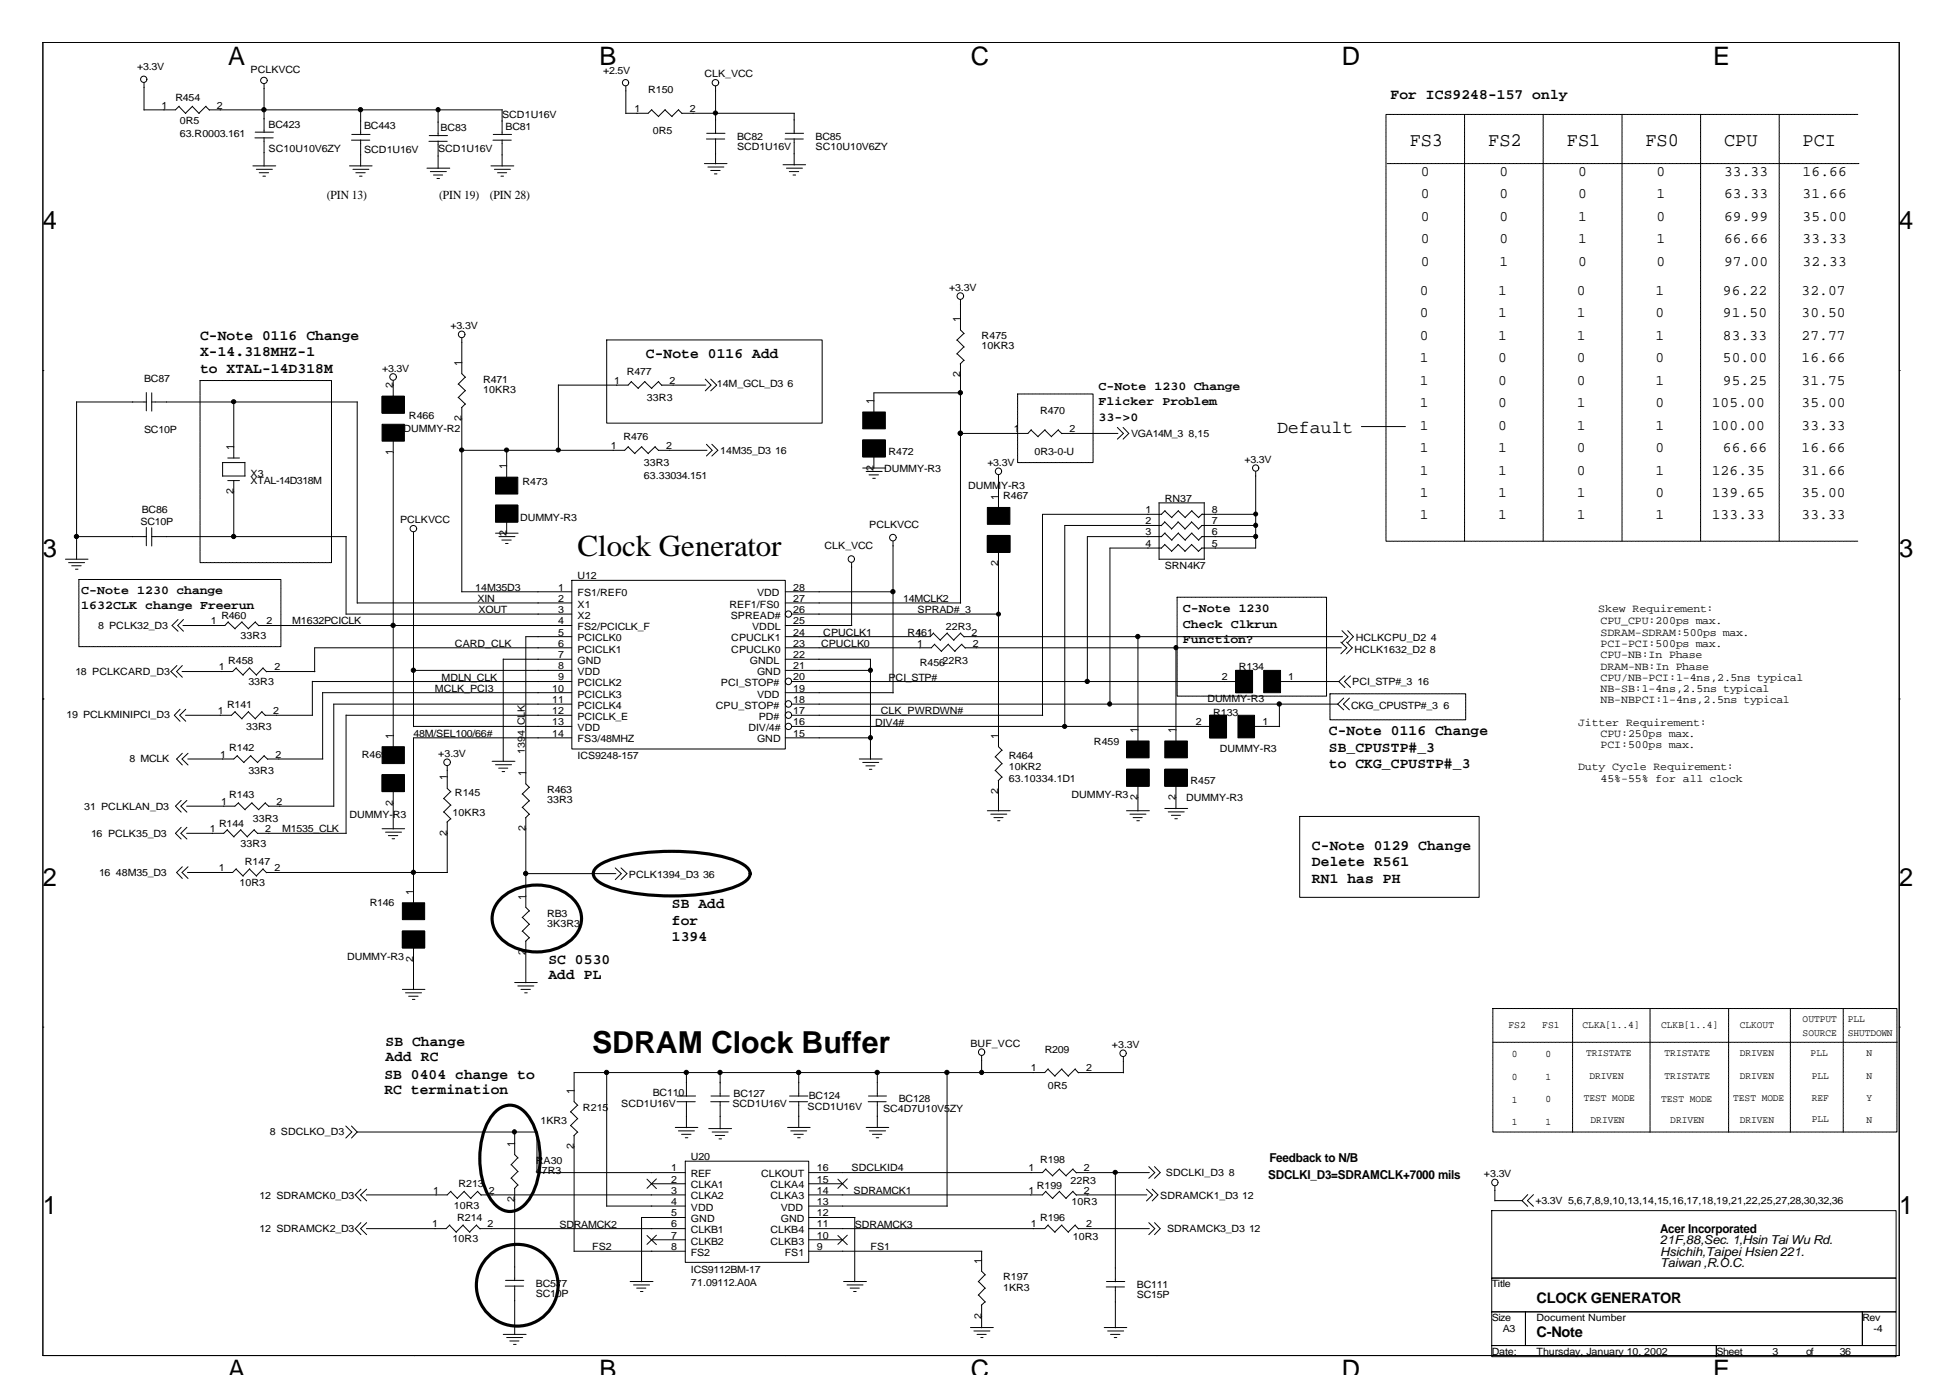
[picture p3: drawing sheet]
<svg xmlns="http://www.w3.org/2000/svg" width="287mm" height="207mm" viewBox="0 0 287 207" stroke-linecap="round" stroke-linejoin="round" font-family="sans-serif">
<g fill="none" stroke="#000" stroke-width=".15">
<path d="M6.3 6.3h275v194.5h-275zM21.3 12.2v4.1M26.5 15.8l1 1M26.5 15.7l-.5 .6h-4.7M28.5 15.8l1 1M28.5 15.7l-1 1.1M30.5 15.8l.5 .5M30.5 15.7l-1 1.1M31 16.3h43.4M37.8 19.6h2.7M39.1 12.4v7.2M52.1 19.9h2.7"/>
<path d="M53.4 16.3v3.7M61.3 6.3h.1M64.9 16.3v3.8M73.1 19.9h2.7M74.4 16.3v3.7M92.7 12.8v4M96.5 16.3l1.1 1M96.6 16.2l-.6 .6h-3.3M98.5 16.3l1.1 1M98.6 16.2l-1.1 1M100.5 16.3l.5 .5M100.5 16.2l-1 1"/>
<path d="M101 16.8h16.7M104.7 19.7h2.7M106 12.8v7M116.3 6.3h.1M116.3 19.7h2.7M117.6 16.8v3M171.3 6.3h.1M226.3 6.3h.1M37.5 24.6h3.4M37.8 20.4h2.7M38 25.1h2.3M38.4 25.6h1.4"/>
<path d="M38.9 26.1h.4M39.1 20.4v4.2M51.8 24.6h3.3M52.1 20.8h2.7M52.3 25.1h2.4M52.7 25.6h1.4M53.3 26.1h.3M53.4 20.7v3.9M63.2 24.9h3.4M63.5 20.9h2.8M63.6 20.1h2.7M63.8 25.4h2.3"/>
<path d="M64.2 25.9h1.4M64.7 26.4h.4M64.9 20.9v4M72.7 24.6h3.4M73 20.8h2.7M73.2 25.1h2.4M73.7 25.6h1.4M74.2 26.1h.4M74.4 20.7v3.9M104.4 24.2h3.3M104.6 20.6h2.8M104.9 24.7h2.3"/>
<path d="M105.3 25.2h1.4M105.8 25.8h.4M106 20.5v3.8M116 24.4h3.3M116.3 20.6h2.7M116.5 24.9h2.4M116.9 25.4h1.4M117.5 25.9h.4M117.6 20.5v3.9M6.3 54.9h.1M11.3 59.5h10.4M11.3 59.5v23.3"/>
<path d="M21.7 58.1v2.7M22.4 59.5h30.6M22.5 58.2v2.7M34.6 59.5v8.3M52.9 59.5v29.8M58.3 56.4v2.3M58.7 55.8a.49 .49 0 0 0-.6-.4 .49 .49 0 0 0-.2 .7 .49 .49 0 0 0 .7 0l.1-.3M67.9 56.9l1.1 1M67.9 58.9l1.1 1M68.4 50.1v5.2l.6 .6M68.9 55.9l-1 1M68.9 57.8l-1 1.1"/>
<path d="M68.9 59.8l-.5 .6M82.7 57v9.7M89.9 50.3h31.9v12.4h-31.9zM93.5 56.5l1.1 1M93.6 56.5l-.6 .5h-10.3M95.5 56.5l1.1 1M95.5 56.5l-1 1M97.5 56.5l.5 .6M97.6 56.5l-1.1 1M98 57h6.6M104.5 56.1l.8 .9-.8 .9M105.3 56.1l.9 .9-.9 .9"/>
<path d="M141.8 50.3l1 1.1M141.8 52.4l1 1M142.3 44.4v4.5l.5 .5M142.3 53.9v35.4M142.3 58.2h-12.8v2.8M142.7 43.8a.49 .49 0 0 0-.6-.4 .49 .49 0 0 0-.2 .8 .49 .49 0 0 0 .8-.1v-.2M142.8 49.4l-1.1 1M142.8 51.4l-1.1 1M142.8 53.4l-.6 .5M281.3 54.9h.1M11.3 79.5h10.4M21.7 78.1v2.7"/>
<path d="M22.4 79.5h28.9M22.5 78.2v2.7M32.9 68.5h3.4M33 70.5h3.3M33 68.5v2M33.7 67.8h1.8M33.7 71.2h1.8M34.6 71.2v8.3M36.3 68.5v2M51.3 79.5v11.5M58.3 65.3v45.3M61.3 78.8v28.8"/>
<path d="M68.4 60.3v27.3M73.4 79h3.4M73.9 79.5h2.4M74.3 80h1.4M75.1 66.6v4.1M75.1 77.3v1.7M93 66.2l1.1 1M93.1 66.1l-.6 .6h-24.1M95 66.2l1.1 1M95.1 66.1l-1.1 1.1M97 66.2l.6 .5M97.1 66.1l-1.1 1.1"/>
<path d="M97.5 66.7h7.2M104.6 65.8l.9 .9-.9 .8M105.5 65.8l.8 .9-.8 .8M127.8 69.3h3.4M128.3 69.8h2.4M128.7 70.3h1.4M129.3 70.8h.4M129.5 67.7v1.7M132.8 79.6a.49 .49 0 0 0-.7-.4 .49 .49 0 0 0-.2 .7 .49 .49 0 0 0 .8 0l.1-.3M147.9 70.3v4.9M148.4 69.8a.47 .47 0 0 0-.7-.4 .47 .47 0 0 0-.1 .7 .47 .47 0 0 0 .7-.1l.1-.2M152.7 63.7l1.1 1"/>
<path d="M152.8 63.6l-.5 .6h-10M154.8 63.7l1 1M154.8 63.6l-1 1.1M156.8 63.7l.5 .5M156.8 63.6l-1.1 1.1M157.3 64.2h8.3M165.5 63.3l.9 .9-.9 .8M166.4 63.3l.8 .9-.8 .8M171.7 74.5h6.7M171.7 74.5v8.4M172 77.8h-14.3v29.8M172.1 79.5h-11v21.5"/>
<path d="M172.1 76.2h-17.7v29.8M172.5 77.3l1.1 1M172.6 75.7l1 1M172.6 77.3l-.6 .6M172.6 79l1 1M172.6 75.6l-.6 .6M172.6 78.9l-.6 .6M174.5 77.3l1.1 1M174.5 75.7l1.1 1M174.5 77.3l-1 1.1M174.5 79l1.1 1M174.6 75.6l-1 1"/>
<path d="M174.6 78.9l-1 1.1M176.5 77.3l1 1M176.5 75.7l1.1 1M176.5 77.3l-1 1.1M176.5 79l1.1 1M176.6 75.6l-1 1M176.6 78.9l-1 1.1M178 77.8h8M178.1 79.5h7.9M178.1 76.2h7.9M178.1 77.8l-.6 .6M178.1 76.1l-.6 .5"/>
<path d="M178.1 79.4l-.6 .6M178.4 74.4v8.4M186 69.8v11.4h-8M201.7 63.2h6.5M9.7 82.8h3.3M10.2 83.3h2.3M10.6 83.8h1.4M11.2 84.3h.4M26.2 98.6l-.9 .9 .9 .8M26.4 91.8l-.9 .8 .9 .9M27 98.6l-.8 .9 .8 .8M27.2 91.8l-.9 .8 .9 .9"/>
<path d="M33.8 92.1l1 1M33.8 92.1l-.5 .5h-6.2M35 98.9l1 1.1M35 98.9l-.5 .6h-7.5M35.8 92.1l1 1M35.9 92.1l-1.1 1M37 98.9l1 1.1M37 98.9l-1 1.1M37.8 92.1l.6 .6M37.8 92.1l-1 1M38.3 92.6h46.4M38.9 98.9l.6 .6"/>
<path d="M39 98.9l-1 1.1M39.5 99.5h7.2M51.3 90.9h33.4M52.9 89.3h31.8M61.3 99.3h23.4M68.4 87.6h16.3M74.5 97.6h10.2M74.5 97.6v15.1M74.9 80.5h.4M84.7 86h31.6v24.9h-31.6zM84.7 94.3h-6.8v21.8l.5 .5M84.7 95.9h-38.1v3.6"/>
<path d="M116.3 87.6h16M116.3 89.3h26M116.3 92.6h9.9M116.3 97.6h12.6v14.9M116.3 99.3h12.7M117.3 90.9h30.6M126.2 83.3v9.3M126.6 82.8a.47 .47 0 0 0-.7-.4 .47 .47 0 0 0-.1 .7 .47 .47 0 0 0 .7-.1l.1-.2M132.3 80.2v22.4M138.3 93.8l1 1M138.3 93.7l-.5 .6h-21.5M138.4 95.4l1.1 1.1"/>
<path d="M138.5 95.4l-.5 .5h-21.7M140.3 93.8l1 1M140.3 93.7l-1 1.1M140.5 95.4l1 1.1M140.5 95.4l-1.1 1M142.3 93.8l.5 .5M142.3 93.7l-1 1.1M142.5 95.4l.5 .6M142.5 95.4l-1.1 1M142.8 94.3h56.1M143 95.9h55.7M147.9 81.8v28.8l.6 .5"/>
<path d="M168.6 94.3v15.4M171.7 82.8h6.7M172 81.2h-7.6v23.1M172.5 80.6l1.1 1M172.6 80.7l-.6 .5M174.2 95.9v13.8M174.5 80.6l1.1 1M174.5 80.7l-1 1M176.5 80.6l1 1M176.5 80.7l-1 1M178.1 81.2l-.6 .5M198.6 95.1l.9 .8-.9 .9"/>
<path d="M198.8 93.4l.9 .9-.9 .9M199.5 95.1l.8 .8-.8 .9M199.6 93.4l.9 .9-.9 .9M6.3 103.5h.1M26.7 105l-.9 .9 .9 .9M26.8 118.5l-.8 .9 .8 .9M27 111.6l-.8 .8 .8 .9M27.5 105l-.9 .9 .9 .9M27.7 118.5l-.9 .9 .9 .9M27.9 111.6l-.9 .8 .9 .9M34.8 105.4l1.1 1.1M34.8 105.4l-.5 .5h-6.8"/>
<path d="M35.1 111.9l1.1 1.1M35.2 111.9l-.6 .5h-6.8M35.3 118.9l1 1M35.3 118.9l-.5 .5h-7.2M36.8 105.4l1 1.1M36.8 105.4l-1 1M37.1 111.9l1.1 1.1M37.2 111.9l-1.1 1M37.3 118.9l1.1 1M37.3 118.9l-1 1M38.8 105.4l.5 .6M38.8 105.4l-1 1"/>
<path d="M39.1 111.9l.6 .6M39.2 111.9l-1.1 1M39.3 118.9l.5 .5M39.3 105.9h7M39.3 118.9l-1 1M39.6 112.4h8.2M39.8 119.4h9.6M46.3 100.9h38.4M46.3 100.9v5M47.8 102.6h36.9M47.8 102.5v9.9M49.4 104.3h35.3"/>
<path d="M49.4 104.3v15.1M51.3 105.9h33.4M51.3 105.9v17.5M58.3 117.2v5.6M61.3 107.6h23.4M65.7 118.3l1.1 1M66.3 113.4v3.4l.5 .5M66.8 117.2l-1.1 1.1M66.8 119.2l-1.1 1.1M72.9 112.7h3.4M73.4 113.3h2.4M73.9 113.8h1.3"/>
<path d="M74.4 114.3h.4M77.4 117.6l1 1M77.4 119.6l1 1M78.4 116.6l-1.1 1M78.4 118.6l-1.1 1M84.7 109.3h-23.4v24.4M116.3 102.6h16M116.3 109.3h12.7M117.3 105.9a.47 .47 0 0 0-.7-.4 .47 .47 0 0 0-.2 .7 .47 .47 0 0 0 .8 0l.1-.3M117.3 100.9a.47 .47 0 0 0-.7-.4 .47 .47 0 0 0-.2 .7 .47 .47 0 0 0 .8 0l.1-.3M117.3 100.9h65.7M117.3 104.3h80.9"/>
<path d="M117.3 105.9h37.2M117.3 107.6h61.9M127.3 112.4h3.4M127.8 112.9h2.4M128.3 113.4h1.3M128.8 113.9h.4M147.4 112.1l1.1 1M147.4 114.1l1.1 1M147.9 115.6v4.5M148.4 111.1l-1 1M148.4 113.1l-1 1M148.4 115.1l-.5 .5"/>
<path d="M168.6 116.4v3.7M172.6 119.7h3.3M174.2 116.4v3.4M185.8 107.6h3.8M189.5 104.3v3.3M189.7 100.9h8.7M197 102.8h20.1v3.8h-20.1zM199.1 103.4l-.9 .9 .9 .8M199.2 100.1l-.9 .8 .9 .9M199.9 103.4l-.9 .9 .9 .8M200.1 100.1l-.9 .8 .9 .9M281.3 103.5h.1"/>
<path d="M26.8 122.5l-.8 .9 .8 .9M27 128.4l-.8 .8 .8 .9M27.7 122.5l-.9 .9 .9 .9M27.9 128.4l-.9 .8 .9 .9M33.7 122.9l1 1.1M33.7 122.9l-.6 .5h-5.5M35 128.7l1 1.1M35 128.7l-.5 .5h-6.7M35.6 122.9l1.1 1.1M35.7 122.9l-1.1 1M37 128.7l1 1.1M37 128.7l-1 1"/>
<path d="M37.6 122.9l.6 .6M37.7 122.9l-1.1 1M38.1 123.4h13.2M38.9 128.7l.6 .6M39 128.7l-1 1M39.5 129.2h26.8M56.6 122.7h3.3M57.1 123.2h2.4M57.5 123.8h1.4M58.1 124.2h.4M65.7 120.2l1.1 1.1M66.3 121.7v7.5"/>
<path d="M66.8 121.3l-.6 .5M77.4 135.9l1 1M77.4 137.9l1 1M77.9 121.1v13.3l.5 .5M77.9 139.4v6.2M77.9 129.4h13.3M78.4 120.6l-.5 .5M78.4 134.9l-1.1 1M78.4 136.9l-1.1 1M78.4 138.9l-.5 .5M91.1 128.5l.9 .9-.9 .9M92 128.5l.9 .9-.9 .9"/>
<path d="M146.3 120.1h3.3M146.8 120.6h2.3M147.2 121.1h1.4M147.8 121.6h.3M166.9 120.1h3.4M167.4 120.6h2.4M167.9 121.1h1.3M168.4 121.6h.4M173.1 120.2h2.3M173.5 120.7h1.4M174 121.3h.4M192.5 120.9h26.6v12h-26.6z"/>
<path d="M6.3 152.1h.1M59.6 146.5h3.3M60.1 147h2.3M60.5 147.5h1.4M61.1 148h.4M61.3 140.4v6.2M76.2 145.5h3.4M76.7 146h2.4M77.2 146.5h1.4M77.7 147h.4M89.9 158.8v19.9M101.7 158.8v3.6"/>
<path d="M106.7 158.8v3.6M118.3 158.8v3.6M130 158.8v3.6M140.3 158.8v19.9M145.4 156.4v2.5M155.2 158.3l1.1 1.1M155.3 158.3l-.5 .5h-69.8v4.4l.6 .5M157.3 158.3l1 1.1M157.3 158.3l-1 1.1M159.3 158.3l.5 .6M159.3 158.3l-1.1 1.1M159.7 158.8h6.8"/>
<path d="M166.4 156.5v2.4M166.8 156a.47 .47 0 0 0-.6-.4 .47 .47 0 0 0-.2 .7 .47 .47 0 0 0 .8-.1v-.2M281.3 152.1h.1M51.2 166.8l.9 .9-.9 .8M52.1 166.8l.8 .9M52.9 167.7l-.8 .8M52.9 167.7h26.7M53.5 176.1l-.9 .9 .9 .9M54.3 176.1l-.9 .9 .9 .9M66.8 176.5l1 1M66.8 176.4l-.5 .6h-12M68.7 176.5l1.1 1"/>
<path d="M68.8 176.4l-1.1 1.1M70.7 176.5l.6 .5M70.8 176.4l-1.1 1.1M71.2 177h30.3M75.7 172.5l1.1 1M75.7 174.5l1.1 1M76.2 167.7v3.3l.6 .5M76.2 176v13.7M76.7 171.5l-1 1M76.7 173.5l-1 1M76.7 175.5l-.5 .5M79.5 173.7h22"/>
<path d="M79.5 167.7v6M84.5 164.6l1.1 1.1M84.5 166.7l1.1 1M85 168.2v17.1M85.6 163.7l-1.1 1M85.6 165.7l-1.1 1M85.6 167.7l-.6 .5M89.9 178.6h11.6M95.8 174.6l1.4 1.4M96.5 175.3h5M97.2 174.6l-1.4 1.4M100 167h3.4"/>
<path d="M100.3 163.2h2.7M100.3 162.3h2.7M100.5 167.5h2.4M101 168h1.4M101.5 172h18.3v15h-18.3zM101.5 168.5h.4M101.7 163.1v3.9M105 167.1h3.4M105.3 163.2h2.7M105.3 162.3h2.7M105.5 167.7h2.4M106 168.2h1.4"/>
<path d="M106.5 168.7h.4M106.7 163.1v4.1M116.7 167h3.3M116.9 163.2h2.7M117 162.3h2.7M117.1 167.5h2.4M117.6 168h1.4M118.2 168.5h.3M118.3 163.1v3.9M119.8 175.3h5M119.8 178.6h20.5M124.1 174.6l1.4 1.4"/>
<path d="M125.5 174.6l-1.4 1.4M128.3 167h3.4M128.6 163.2h2.7M128.7 162.3h2.6M128.8 167.5h2.4M129.2 168h1.4M129.8 168.5h.4M130 163.1v3.9M154.9 173.2l1.1 1M154.9 176.5l1.1 1M154.9 173.1l-.5 .6h-34.6M154.9 176.4l-.5 .6h-34.6"/>
<path d="M156.9 173.2l1 1M156.9 176.5l1 1M157 173.1l-1.1 1M157 176.4l-1.1 1.1M158.9 173.2l.6 .5M158.9 176.5l.6 .5M159 173.1l-1.1 1M159 176.4l-1.1 1.1M159.4 173.7h10.9M159.4 177h10.5M165.2 173.6v16.2M169.8 176.1l.9 .9-.9 .9"/>
<path d="M170.2 172.8l.9 .9-.9 .8M170.7 176.1l.8 .9-.8 .9M171 172.8l.9 .9-.9 .8M221 179.3h59.9v10h-59.9zM221.4 175.7v2.2M221.4 177.8h4.1M221.9 175.1a.47 .47 0 0 0-.6-.4 .47 .47 0 0 0-.2 .7 .47 .47 0 0 0 .7 0l.1-.3M226.3 176.9l-.8 .9 .8 .9M227.2 176.9l-.9 .9 .9 .9M53.5 181.1l-.9 .9 .9 .9M54.3 181.1l-.9 .9 .9 .9M66.6 181.5l1 1"/>
<path d="M66.6 181.4l-.5 .6h-11.8M68.6 181.5l1 1M68.6 181.4l-1 1.1M70.6 181.5l.5 .5M70.6 181.4l-1 1.1M71.1 182h30.4M74.5 197.6h3.4M74.8 190.5h2.8M74.9 189.6h2.7M75.1 198.1h2.3M75.5 198.6h1.4M76.1 199.1h.4"/>
<path d="M76.2 190.4v7.2M85 185.3h16.5M93.3 189.8h3.4M93.9 190.3h2.3M94.3 190.8h1.4M94.9 191.3h.3M95.8 183l1.4 1.3M96.5 183.6h5M97.2 182.9l-1.4 1.4M101.5 180.3h-6.5v9.5M119.8 180.3h6.9M119.8 183.6h5"/>
<path d="M119.8 185.3h25.7M124.1 183l1.4 1.3M125 189.8h3.4M125.5 190.3h2.3M125.5 182.9l-1.4 1.4M125.9 190.8h1.4M126.4 191.3h.4M126.6 180.3v9.5M143.8 196.6h3.4M144.3 197.1h2.3M144.7 197.6h1.4M144.9 189.8l1.1 1"/>
<path d="M144.9 191.8l1.1 1M145.3 198.1h.3M145.4 185.3v3l.6 .5M145.4 193.3v3.4M145.9 188.8l-1 1M145.9 190.8l-1 1M145.9 192.8l-.5 .5M155.2 181.5l1.1 1M155.3 181.4l-.5 .6h-35M157.3 181.5l1 1M157.3 181.4l-1 1.1M159.3 181.5l.5 .5"/>
<path d="M159.3 181.4l-1.1 1.1M159.7 182h10.6M163.6 196.6h3.3M163.9 190.6h2.7M163.9 189.8h2.7M164.1 197.1h2.4M164.5 197.6h1.4M165.1 198.1h.3M165.2 190.6v6.1M170.2 181.1l.9 .9-.9 .9M171 181.1l.9 .9-.9 .9M221 189.3h59.9v5h-59.9z"/>
<path d="M221 194.3h5v5h-5zM221 199.3h33.3v1.6h-33.3zM226 194.3h49.9v5h-49.9zM254.3 199.3h26.6v1.6h-26.6zM275.9 194.3h5v5h-5zM61.3 200.8h.1M116.3 200.8h.1M171.3 200.8h.1M226.3 200.8h.1"/>
<circle cx="21.3" cy="11.7" r=".47"/>
<circle cx="39.1" cy="11.9" r=".48"/>
<circle cx="92.7" cy="12.2" r=".47"/>
<circle cx="106" cy="12.2" r=".48"/>
<circle cx="68.4" cy="49.5" r=".49"/>
<circle cx="61.2" cy="78.3" r=".48"/>
<circle cx="186" cy="69.3" r=".47"/>
<circle cx="116.8" cy="90.9" r=".47"/>
<circle cx="66.2" cy="112.9" r=".49"/>
<circle cx="116.8" cy="104.3" r=".48"/>
<circle cx="116.8" cy="107.6" r=".47"/>
<circle cx="145.4" cy="155.8" r=".48"/>
</g>
<g fill="none" stroke="#000" stroke-width=".15" stroke-dasharray=".5 .1">
<path d="M217 16.9v63.3M228.6 16.9v63.3M240.3 16.9v63.3M251.9 16.9v63.3M263.6 16.9v63.3M205.5 24.2h69.9M29.6 56.4h19.5v26.9h-19.5v-26.9M150.7 58.3h11.2v10.2h-11.2v-10.2M11.7 85.8h29.9v10h-29.9v-10M174.4 88.4h22.1v14.7h-22.1v-14.7M275.2 80.2h-69.9v-63.3h69.9M221.1 154.4h60"/>
<path d="M221.1 149.4h59.9v18.3h-59.9v-18.3M233 149.4v18.3M244.4 149.4v18.3M256.1 149.4v18.3M265.2 149.4v18.3M273 149.4v18.3"/>
</g>
<g fill="none" stroke="#000" stroke-width=".47">
<path d="M74.2 133.1a8.1 8.1 0 0 1 10.7 0 4.1 4.1 0 0 1-.7 6.4 8.2 8.2 0 0 1-10-.5 4 4 0 0 1 0-5.9zM88.3 128.5a10.6 10.6 0 0 1 5.3-2 34.6 34.6 0 0 1 15.1 .9 4.1 4.1 0 0 1 2.3 1.5 1.38 1.38 0 0 1-.8 1.8 15.5 15.5 0 0 1-6.2 1.7 33.4 33.4 0 0 1-13.7-1 4.1 4.1 0 0 1-2.3-1.6l-.1-.4 .1-.5zM73.5 164.6a2.96 2.96 0 0 1 4.7 .6 11.9 11.9 0 0 1 1.3 10 5.7 5.7 0 0 1-3.2 4.1 3.1 3.1 0 0 1-3.4-1.4 11.9 11.9 0 0 1-1.3-10 7.4 7.4 0 0 1 1.9-3.3z"/>
<circle cx="76.6" cy="190.3" r="6.1"/>
</g>
<g fill="#000" stroke="#000" stroke-width=".15">
<path d="M56.6 62.8h3.3v2.5h-3.3zM56.6 58.7h3.3v2.5h-3.3zM73.4 70.7h3.3v2.5h-3.3zM73.4 74.8h3.3v2.5h-3.3zM127.8 61h3.3v2.5h-3.3zM127.8 65.2h3.3v2.5h-3.3zM146.3 75.2h3.3v2.5h-3.3zM146.3 79.3h3.3v2.5h-3.3zM56.6 110.6h3.3v2.5h-3.3zM56.6 114.7h3.3v2.5h-3.3zM166.9 109.7h3.3v2.5h-3.3zM166.9 113.9h3.3v2.5h-3.3z"/>
<path d="M172.6 109.7h3.3v2.5h-3.3zM172.6 113.9h3.3v2.5h-3.3zM179.2 105.9h2.5v3.4h-2.5zM183 99.3h2.5v3.3h-2.5zM183.4 105.9h2.4v3.4h-2.4zM187.2 99.3h2.5v3.3h-2.5zM59.6 133.7h3.3v2.5h-3.3zM59.6 137.9h3.3v2.5h-3.3z"/>
<circle cx="39.1" cy="16.2" r=".32"/>
<circle cx="53.4" cy="16.2" r=".32"/>
<circle cx="64.9" cy="16.2" r=".31"/>
<circle cx="106" cy="16.7" r=".31"/>
<circle cx="34.6" cy="59.5" r=".31"/>
<circle cx="142.3" cy="58.2" r=".32"/>
<circle cx="11.3" cy="79.5" r=".32"/>
<circle cx="34.6" cy="79.5" r=".32"/>
<circle cx="68.4" cy="66.6" r=".31"/>
<circle cx="75" cy="66.6" r=".31"/>
<circle cx="82.7" cy="66.6" r=".31"/>
<circle cx="142.3" cy="64.2" r=".32"/>
<circle cx="186" cy="79.5" r=".31"/>
<circle cx="186" cy="77.8" r=".31"/>
<circle cx="186" cy="76.1" r=".3"/>
<circle cx="58.2" cy="92.6" r=".32"/>
<circle cx="61.2" cy="99.3" r=".32"/>
<circle cx="128.9" cy="99.3" r=".31"/>
<circle cx="132.3" cy="87.6" r=".32"/>
<circle cx="147.9" cy="90.9" r=".3"/>
<circle cx="168.6" cy="94.3" r=".32"/>
<circle cx="174.2" cy="95.9" r=".31"/>
<circle cx="128.9" cy="109.3" r=".31"/>
<circle cx="157.7" cy="107.6" r=".31"/>
<circle cx="161.1" cy="100.9" r=".32"/>
<circle cx="164.4" cy="104.3" r=".31"/>
<circle cx="189.5" cy="104.3" r=".32"/>
<circle cx="61.2" cy="129.2" r=".32"/>
<circle cx="77.9" cy="129.4" r=".32"/>
<circle cx="89.9" cy="158.8" r=".32"/>
<circle cx="101.7" cy="158.8" r=".32"/>
<circle cx="106.7" cy="158.8" r=".32"/>
<circle cx="118.3" cy="158.8" r=".32"/>
<circle cx="129.9" cy="158.8" r=".32"/>
<circle cx="140.3" cy="158.8" r=".32"/>
<circle cx="145.4" cy="158.8" r=".31"/>
<circle cx="76.2" cy="167.6" r=".31"/>
<circle cx="165.2" cy="173.6" r=".31"/>
</g>
<g font-size="4.5">
<text x="85.6" y="82.3">Clock Generator</text>
<text x="87.7" y="155.9">SDRAM Clock Buffer</text>
</g>
<g font-size="3.8">
<text x="33.8" y="9.7">A</text>
<text x="88.8" y="9.7">B</text>
<text x="143.8" y="9.7">C</text>
<text x="198.8" y="9.7">D</text>
<text x="253.8" y="9.7">E</text>
<text x="6.3" y="34">4</text>
<text x="281.3" y="34">4</text>
<text x="6.3" y="82.6">3</text>
<text x="281.3" y="82.6">3</text>
<text x="6.3" y="131.2">2</text>
<text x="281.3" y="131.2">2</text>
<text x="6.3" y="179.8">1</text>
<text x="281.3" y="179.8">1</text>
<text x="33.8" y="204.1">A</text>
<text x="88.8" y="204.1">B</text>
<text x="143.8" y="204.1">C</text>
<text x="198.8" y="204.1">D</text>
<text x="253.8" y="204.1">E</text>
</g>
<g font-size="2.8">
<text x="208.8" y="21.6">FS3</text>
<text x="220.5" y="21.6">FS2</text>
<text x="232.1" y="21.6">FS1</text>
<text x="243.8" y="21.6">FS0</text>
<text x="255.4" y="21.6">CPU</text>
<text x="267" y="21.6">PCI</text>
</g>
<text font-size="2.7" x="189.2" y="64.1">Default</text>
<g font-size="2.2">
<text x="206" y="14.7">For ICS9248-157 only</text>
<text x="210.5" y="29.4">0</text>
<text x="210.5" y="26">0</text>
<text x="222.1" y="29.4">0</text>
<text x="222.1" y="26">0</text>
<text x="233.8" y="29.4">0</text>
<text x="233.8" y="26">0</text>
<text x="245.4" y="26">0</text>
<text x="245.4" y="29.4">1</text>
<text x="255.4" y="29.4">63.33</text>
<text x="255.4" y="26">33.33</text>
<text x="267" y="26">16.66</text>
<text x="267" y="29.4">31.66</text>
<text x="210.5" y="36">0</text>
<text x="210.5" y="32.7">0</text>
<text x="222.1" y="36">0</text>
<text x="222.1" y="32.7">0</text>
<text x="233.8" y="36">1</text>
<text x="233.8" y="32.7">1</text>
<text x="245.4" y="32.7">0</text>
<text x="245.4" y="36">1</text>
<text x="255.4" y="32.7">69.99</text>
<text x="255.4" y="36">66.66</text>
<text x="267" y="36">33.33</text>
<text x="267" y="32.7">35.00</text>
<text x="210.5" y="39.3">0</text>
<text x="222.1" y="39.3">1</text>
<text x="233.8" y="39.3">0</text>
<text x="245.4" y="39.3">0</text>
<text x="255.4" y="39.3">97.00</text>
<text x="267" y="39.3">32.33</text>
<text x="210.3" y="47">0</text>
<text x="210.3" y="43.7">0</text>
<text x="222" y="43.7">1</text>
<text x="222" y="47">1</text>
<text x="233.6" y="47">1</text>
<text x="233.6" y="43.7">0</text>
<text x="245.2" y="47">0</text>
<text x="245.2" y="43.7">1</text>
<text x="255.2" y="47">91.50</text>
<text x="255.2" y="43.7">96.22</text>
<text x="266.9" y="47">30.50</text>
<text x="266.9" y="43.7">32.07</text>
<text x="29.6" y="50.3">C-Note 0116 Change</text>
<text x="29.6" y="52.8">X-14.318MHZ-1</text>
<text x="95.7" y="53">C-Note 0116 Add</text>
<text x="210.3" y="53.7">1</text>
<text x="210.3" y="50.3">0</text>
<text x="222" y="50.3">1</text>
<text x="222" y="53.7">0</text>
<text x="233.6" y="50.3">1</text>
<text x="233.6" y="53.7">0</text>
<text x="245.2" y="50.3">1</text>
<text x="245.2" y="53.7">0</text>
<text x="255.2" y="50.3">83.33</text>
<text x="255.2" y="53.7">50.00</text>
<text x="266.9" y="53.7">16.66</text>
<text x="266.9" y="50.3">27.77</text>
<text x="29.6" y="55.2">to XTAL-14D318M</text>
<text x="210.3" y="57">1</text>
<text x="222" y="57">0</text>
<text x="233.6" y="57">0</text>
<text x="245.2" y="57">1</text>
<text x="255.2" y="57">95.25</text>
<text x="266.9" y="57">31.75</text>
<text x="210.3" y="63.6">1</text>
<text x="210.3" y="60.3">1</text>
<text x="222" y="63.6">0</text>
<text x="222" y="60.3">0</text>
<text x="233.6" y="60.3">1</text>
<text x="233.6" y="63.6">1</text>
<text x="245.2" y="63.6">1</text>
<text x="245.2" y="60.3">0</text>
<text x="253.6" y="60.3">105.00</text>
<text x="253.6" y="63.6">100.00</text>
<text x="266.9" y="60.3">35.00</text>
<text x="266.9" y="63.6">33.33</text>
<text x="210.3" y="66.9">1</text>
<text x="210.3" y="70.3">1</text>
<text x="222" y="66.9">1</text>
<text x="222" y="70.3">1</text>
<text x="233.6" y="70.3">0</text>
<text x="233.6" y="66.9">0</text>
<text x="245.2" y="70.3">1</text>
<text x="245.2" y="66.9">0</text>
<text x="253.6" y="70.3">126.35</text>
<text x="255.2" y="66.9">66.66</text>
<text x="266.9" y="70.3">31.66</text>
<text x="266.9" y="66.9">16.66</text>
<text x="210.3" y="76.9">1</text>
<text x="210.3" y="73.6">1</text>
<text x="222" y="73.6">1</text>
<text x="222" y="76.9">1</text>
<text x="233.6" y="73.6">1</text>
<text x="233.6" y="76.9">1</text>
<text x="245.2" y="76.9">1</text>
<text x="245.2" y="73.6">0</text>
<text x="253.6" y="73.6">139.65</text>
<text x="253.6" y="76.9">133.33</text>
<text x="266.9" y="76.9">33.33</text>
<text x="266.9" y="73.6">35.00</text>
<text x="196.8" y="108.9">C-Note 0116 Change</text>
<text x="196.8" y="111.4">SB_CPUSTP#_3</text>
<text x="196.8" y="113.8">to CKG_CPUSTP#_3</text>
<text x="194.4" y="125.8">C-Note 0129 Change</text>
<text x="194.4" y="128.3">Delete R561</text>
<text x="194.4" y="130.7">RN1 has PH</text>
<text x="99.5" y="134.5">SB Add</text>
<text x="99.5" y="137">for</text>
<text x="81.2" y="142.8">SC 0530</text>
<text x="99.5" y="139.4">1394</text>
<text x="81.2" y="145">Add PL</text>
<text x="57.1" y="155">SB Change</text>
<text x="56.9" y="159.8">SB 0404 change to</text>
<text x="57.1" y="157.2">Add RC</text>
<text x="56.9" y="162">RC termination</text>
<text x="227.6" y="198">C-Note</text>
<text x="227.6" y="193">CLOCK GENERATOR</text>
</g>
<g font-size="1.8">
<text x="48.4" y="29.5">(PIN 13)</text>
<text x="65.1" y="29.5">(PIN 19)</text>
<text x="72.6" y="29.5">(PIN 28)</text>
<text x="162.7" y="57.7">C-Note 1230 Change</text>
<text x="162.7" y="60">Flicker Problem</text>
<text x="162.7" y="62.3">33-&gt;0</text>
<text x="12" y="88">C-Note 1230 change</text>
<text x="12" y="90.2">1632CLK change Freerun</text>
<text x="175.2" y="90.6">C-Note 1230</text>
<text x="175.2" y="92.9">Check Clkrun</text>
<text x="175.2" y="95.2">Function?</text>
<text x="188" y="172.1">Feedback to N/B</text>
<text x="187.9" y="174.6">SDCLKI_D3=SDRAMCLK+7000 mils</text>
<text x="245.9" y="182.6">Acer Incorporated</text>
<text x="245.9" y="184.3">21F,88,Sec. 1,Hsin Tai Wu Rd.</text>
<text x="245.9" y="185.9">Hsichih,Taipei Hsien 221.</text>
<text x="245.9" y="187.6">Taiwan ,R.O.C.</text>
</g>
<g font-size="1.7">
<text x="236.8" y="90.6">Skew Requirement:</text>
<text x="237.1" y="92.5">CPU_CPU:200ps max.</text>
<text x="237.1" y="95.8">PCI-PCI:500ps max.</text>
<text x="237.1" y="94.2">SDRAM-SDRAM:500ps max.</text>
<text x="237.1" y="100.8">CPU/NB-PCI:1-4ns,2.5ns typical</text>
<text x="237.1" y="99.2">DRAM-NB:In Phase</text>
<text x="237.1" y="97.5">CPU-NB:In Phase</text>
<text x="233.8" y="107.5">Jitter Requirement:</text>
<text x="237.1" y="104.1">NB-NBPCI:1-4ns,2.5ns typical</text>
<text x="237.1" y="102.5">NB-SB:1-4ns,2.5ns typical</text>
<text x="237.1" y="109.1">CPU:250ps max.</text>
<text x="237.1" y="110.8">PCI:500ps max.</text>
<text x="233.8" y="114.1">Duty Cycle Requirement:</text>
<text x="237.1" y="115.8">45%-55% for all clock</text>
</g>
<g font-size="1.5">
<text x="20.3" y="10.3">+3.3V</text>
<text x="37.1" y="10.8">PCLKVCC</text>
<text x="89.4" y="11">+2.5V</text>
<text x="104.4" y="11.4">CLK_VCC</text>
<text x="23.9" y="16.1">1</text>
<text x="26" y="15">R454</text>
<text x="32.1" y="16.1">2</text>
<text x="74.4" y="17.5">SCD1U16V</text>
<text x="94" y="16.6">1</text>
<text x="96" y="13.8">R150</text>
<text x="102.2" y="16.6">2</text>
<text x="26.6" y="18.3">0R5</text>
<text x="26.6" y="20.3">63.R0003.161</text>
<text x="39.8" y="18.9">BC423</text>
<text x="39.8" y="22.5">SC10U10V6ZY</text>
<text x="53.9" y="19.1">BC443</text>
<text x="53.9" y="22.6">SCD1U16V</text>
<text x="64.9" y="22.5">SCD1U16V</text>
<text x="65.2" y="19.4">BC83</text>
<text x="74.9" y="19.3">BC81</text>
<text x="96.7" y="19.8">0R5</text>
<text x="109.2" y="20.8">BC82</text>
<text x="109.2" y="22.3">SCD1U16V</text>
<text x="120.8" y="20.8">BC85</text>
<text x="120.8" y="22.3">SC10U10V6ZY</text>
<text x="140.6" y="43.1">+3.3V</text>
<text x="142.2" y="47.7" transform="rotate(-90 142.2 47.7)">1</text>
<text x="66.8" y="48.7">+3.3V</text>
<text x="145.4" y="50.2">R475</text>
<text x="145.4" y="51.7">10KR3</text>
<text x="21.3" y="56.5">BC87</text>
<text x="56.6" y="55">+3.3V</text>
<text x="58.2" y="57.5" transform="rotate(-90 58.2 57.5)">2</text>
<text x="68.4" y="54.2" transform="rotate(-90 68.4 54.2)">1</text>
<text x="71.6" y="56.7">R471</text>
<text x="71.6" y="58.2">10KR3</text>
<text x="91" y="56.9">1</text>
<text x="92.9" y="55.6">R477</text>
<text x="95.8" y="59.4">33R3</text>
<text x="99.2" y="56.9">2</text>
<text x="106.2" y="57.4">14M_GCL_D3</text>
<text x="116.7" y="57.4">6</text>
<text x="129.4" y="59.8" transform="rotate(-90 129.4 59.8)">1</text>
<text x="142.2" y="55.9" transform="rotate(-90 142.2 55.9)">2</text>
<text x="21.3" y="64.2">SC10P</text>
<text x="59.8" y="64">DUMMY-R2</text>
<text x="60.6" y="62">R466</text>
<text x="68.4" y="62.4" transform="rotate(-90 68.4 62.4)">2</text>
<text x="92.4" y="65.2">R476</text>
<text x="150.2" y="64">1</text>
<text x="154.1" y="61.4">R470</text>
<text x="158.4" y="64">2</text>
<text x="167.6" y="64.7">VGA14M_3</text>
<text x="176.1" y="64.7">8,15</text>
<text x="34.6" y="66.7" transform="rotate(-90 34.6 66.7)">1</text>
<text x="37.1" y="70.7">X3</text>
<text x="37.1" y="71.7">XTAL-14D318M</text>
<text x="58.2" y="67.4" transform="rotate(-90 58.2 67.4)">1</text>
<text x="75" y="69.5" transform="rotate(-90 75 69.5)">1</text>
<text x="77.4" y="71.9">R473</text>
<text x="90.5" y="66.5">1</text>
<text x="95.4" y="69">33R3</text>
<text x="95.4" y="71">63.33034.151</text>
<text x="98.7" y="66.5">2</text>
<text x="106.7" y="67.2">14M35_D3</text>
<text x="114.8" y="67.2">16</text>
<text x="129.4" y="69.7" transform="rotate(-90 129.4 69.7)">2</text>
<text x="131" y="69.9">DUMMY-R3</text>
<text x="131.6" y="67.4">R472</text>
<text x="146.3" y="69">+3.3V</text>
<text x="153.2" y="67.4">0R3-0-U</text>
<text x="184.4" y="68.5">+3.3V</text>
<text x="20.8" y="77.7">SC10P</text>
<text x="21" y="76">BC86</text>
<text x="34.6" y="73.2" transform="rotate(-90 34.6 73.2)">2</text>
<text x="59.3" y="77.5">PCLKVCC</text>
<text x="77" y="77.2">DUMMY-R3</text>
<text x="143.4" y="72.4">DUMMY-R3</text>
<text x="147.9" y="74" transform="rotate(-90 147.9 74)">1</text>
<text x="148.6" y="73.8">R467</text>
<text x="169.7" y="76">1</text>
<text x="169.7" y="77.7">2</text>
<text x="172.6" y="74.4">RN37</text>
<text x="179.5" y="77.7">7</text>
<text x="179.5" y="76">8</text>
<text x="75" y="79.4" transform="rotate(-90 75 79.4)">2</text>
<text x="122.1" y="81.3">CLK_VCC</text>
<text x="128.8" y="78.2">PCLKVCC</text>
<text x="147.9" y="83.9" transform="rotate(-90 147.9 83.9)">2</text>
<text x="169.7" y="79.3">3</text>
<text x="169.7" y="81">4</text>
<text x="179.5" y="81">5</text>
<text x="179.5" y="79.3">6</text>
<text x="70.4" y="87.5">14M35D3</text>
<text x="70.7" y="89.2">XIN</text>
<text x="82.7" y="87.5">1</text>
<text x="82.7" y="89.1">2</text>
<text x="85.6" y="85.8">U12</text>
<text x="85.6" y="88.3">FS1/REF0</text>
<text x="85.6" y="90">X1</text>
<text x="108.1" y="90">REF1/FS0</text>
<text x="112.1" y="88.3">VDD</text>
<text x="117.5" y="87.5">28</text>
<text x="117.5" y="89.1">27</text>
<text x="133.8" y="89.2">14MCLK2</text>
<text x="172.6" y="84.3">SRN4K7</text>
<text x="14.5" y="93.1">8 PCLK32_D3</text>
<text x="31.2" y="92.5">1</text>
<text x="32.8" y="91.7">R460</text>
<text x="35.6" y="94.6">33R3</text>
<text x="39.5" y="92.5">2</text>
<text x="43.3" y="92.5">M1632PCICLK</text>
<text x="67.4" y="95.8">CARD_CLK</text>
<text x="70.9" y="90.8">XOUT</text>
<text x="82.7" y="90.8">3</text>
<text x="82.7" y="92.5">4</text>
<text x="82.7" y="94.1">5</text>
<text x="82.7" y="95.8">6</text>
<text x="85.6" y="91.7">X2</text>
<text x="85.6" y="93.3">FS2/PCICLK_F</text>
<text x="85.6" y="95">PCICLK0</text>
<text x="108.2" y="91.7">SPREAD#</text>
<text x="108.3" y="95">CPUCLK1</text>
<text x="111.4" y="93.3">VDDL</text>
<text x="117.5" y="92.5">25</text>
<text x="117.5" y="95.8">23</text>
<text x="117.5" y="94.1">24</text>
<text x="117.5" y="90.8">26</text>
<text x="121.6" y="95.8">CPUCLK0</text>
<text x="122" y="94.2">CPUCLK1</text>
<text x="134.5" y="94.2">R461</text>
<text x="135.7" y="94.1">1</text>
<text x="135.9" y="95.8">1</text>
<text x="135.9" y="90.8">SPRAD#_3</text>
<text x="140.1" y="93.3">22R3</text>
<text x="143.9" y="94.1">2</text>
<text x="144.1" y="95.8">2</text>
<text x="200.8" y="95">HCLKCPU_D2</text>
<text x="212" y="95">4</text>
<text x="11.2" y="100">18 PCLKCARD_D3</text>
<text x="32.4" y="99.3">1</text>
<text x="33.8" y="98.3">R458</text>
<text x="36.8" y="101.5">33R3</text>
<text x="40.6" y="99.3">2</text>
<text x="65.4" y="100.8">MDLN_CLK</text>
<text x="82.7" y="97.5">7</text>
<text x="82.7" y="99.1">8</text>
<text x="82.7" y="100.8">9</text>
<text x="85.6" y="96.7">PCICLK1</text>
<text x="85.6" y="98.3">GND</text>
<text x="85.6" y="100">VDD</text>
<text x="85.6" y="101.6">PCICLK2</text>
<text x="106.8" y="101.6">PCI_STOP#</text>
<text x="108.3" y="96.7">CPUCLK0</text>
<text x="111.1" y="98.3">GNDL</text>
<text x="112.1" y="100">GND</text>
<text x="117.5" y="99.1">21</text>
<text x="117.5" y="97.5">22</text>
<text x="117.5" y="100.8">20</text>
<text x="131.6" y="100.8">PCI_STP#</text>
<text x="136.3" y="98.7">R45622R3</text>
<text x="181" y="100.8">2</text>
<text x="183.5" y="99.3">R134</text>
<text x="190.8" y="100.8">1</text>
<text x="200.3" y="101.5">PCI_STP#_3</text>
<text x="200.7" y="96.7">HCLK1632_D2</text>
<text x="210" y="101.5">16</text>
<text x="211.8" y="96.7">8</text>
<text x="9.9" y="106.3">19 PCLKMINIPCI_D3</text>
<text x="32.3" y="105.8">1</text>
<text x="33.7" y="104.8">R141</text>
<text x="40.5" y="105.8">2</text>
<text x="64.4" y="102.5">MCLK_PCI3</text>
<text x="77.8" y="107.4" transform="rotate(-90 77.8 107.4)">CLK</text>
<text x="81.8" y="102.5">10</text>
<text x="81.8" y="104.1">11</text>
<text x="81.8" y="105.8">12</text>
<text x="81.8" y="107.4">13</text>
<text x="85.6" y="103.3">PCICLK3</text>
<text x="85.6" y="105">PCICLK4</text>
<text x="85.6" y="106.6">PCICLK_E</text>
<text x="106" y="105">CPU_STOP#</text>
<text x="112.1" y="103.3">VDD</text>
<text x="112.4" y="106.6">PD#</text>
<text x="117.5" y="105.8">17</text>
<text x="117.5" y="102.5">19</text>
<text x="117.5" y="107.4">16</text>
<text x="117.5" y="104.1">18</text>
<text x="129.6" y="107.5">DIV4#</text>
<text x="130.5" y="105.8">CLK_PWRDWN#</text>
<text x="177.2" y="107.4">2</text>
<text x="178.9" y="103.9">DUMMY-R3</text>
<text x="179.7" y="106">R1</text>
<text x="181.7" y="106">33</text>
<text x="187" y="107.4">1</text>
<text x="200.2" y="105">CKG_CPUSTP#_3</text>
<text x="213.8" y="105">6</text>
<text x="19.2" y="112.8">8 MCLK</text>
<text x="32.6" y="112.2">1</text>
<text x="34" y="111.3">R142</text>
<text x="36.4" y="108.1">33R3</text>
<text x="40.8" y="112.2">2</text>
<text x="53.6" y="112.3">R469</text>
<text x="58.2" y="109.4" transform="rotate(-90 58.2 109.4)">1</text>
<text x="61.3" y="109.1">48M/SEL100/66#</text>
<text x="64.9" y="112.1">+3.3V</text>
<text x="77.8" y="111.6" transform="rotate(-90 77.8 111.6)">1394_</text>
<text x="81.8" y="109.1">14</text>
<text x="85.6" y="112.5">ICS9248-157</text>
<text x="85.6" y="108.3">VDD</text>
<text x="85.6" y="110">FS3/48MHZ</text>
<text x="110.9" y="108.3">DIV/4#</text>
<text x="112.1" y="110">GND</text>
<text x="117.5" y="109.1">15</text>
<text x="147.9" y="109.4" transform="rotate(-90 147.9 109.4)">1</text>
<text x="149.4" y="112.5">R464</text>
<text x="162.1" y="110.3">R459</text>
<text x="168.5" y="108.6" transform="rotate(-90 168.5 108.6)">1</text>
<text x="174.2" y="108.6" transform="rotate(-90 174.2 108.6)">1</text>
<text x="180.7" y="111.4">DUMMY-R3</text>
<text x="12.5" y="119.9">31 PCLKLAN_D3</text>
<text x="32.8" y="119.2">1</text>
<text x="34" y="118.3">R143</text>
<text x="36.8" y="114.6">33R3</text>
<text x="40.9" y="119.2">2</text>
<text x="58.2" y="119.3" transform="rotate(-90 58.2 119.3)">2</text>
<text x="66.2" y="115.6" transform="rotate(-90 66.2 115.6)">1</text>
<text x="67.4" y="118">R145</text>
<text x="77.9" y="114.9" transform="rotate(-90 77.9 114.9)">1</text>
<text x="81.1" y="117.4">R463</text>
<text x="81.1" y="118.9">33R3</text>
<text x="147.9" y="117.7" transform="rotate(-90 147.9 117.7)">2</text>
<text x="149.4" y="114.1">10KR2</text>
<text x="149.4" y="115.8">63.10334.1D1</text>
<text x="158.7" y="118.3">DUMMY-R3</text>
<text x="168.5" y="118.5" transform="rotate(-90 168.5 118.5)">2</text>
<text x="174.2" y="118.5" transform="rotate(-90 174.2 118.5)">2</text>
<text x="175.7" y="118.6">DUMMY-R3</text>
<text x="176.4" y="116.1">R457</text>
<text x="13.5" y="123.9">16 PCLK35_D3</text>
<text x="31.1" y="123.2">1</text>
<text x="32.5" y="122.4">R144</text>
<text x="35.6" y="125.4">33R3</text>
<text x="37.5" y="121.8">33R3</text>
<text x="39.3" y="123.2">2</text>
<text x="41.8" y="123.2">M1535_CLK</text>
<text x="51.8" y="121.1">DUMMY-R3</text>
<text x="66.2" y="123.8" transform="rotate(-90 66.2 123.8)">2</text>
<text x="67.1" y="120.9">10KR3</text>
<text x="77.9" y="123.1" transform="rotate(-90 77.9 123.1)">2</text>
<text x="14.7" y="129.8">16</text>
<text x="17.1" y="129.8">48M35_D3</text>
<text x="32.4" y="129">1</text>
<text x="35.5" y="131.2">10R3</text>
<text x="36.3" y="128.1">R147</text>
<text x="40.6" y="129">2</text>
<text x="93.2" y="130.1">PCLK1394_D3</text>
<text x="104.2" y="130.1">36</text>
<text x="54.8" y="134.3">R146</text>
<text x="61.2" y="132.6" transform="rotate(-90 61.2 132.6)">1</text>
<text x="77.9" y="133.2" transform="rotate(-90 77.9 133.2)">1</text>
<text x="81.1" y="135.7">RB3</text>
<text x="81.1" y="137.2">3K3R3</text>
<text x="51.4" y="142.2">DUMMY-R3</text>
<text x="61.2" y="142.4" transform="rotate(-90 61.2 142.4)">2</text>
<text x="77.9" y="141.4" transform="rotate(-90 77.9 141.4)">2</text>
<text x="143.8" y="155">BUF_VCC</text>
<text x="154.8" y="155.9">R209</text>
<text x="164.7" y="155.2">+3.3V</text>
<text x="223.5" y="152.2">FS2</text>
<text x="228.5" y="152.2">FS1</text>
<text x="234.4" y="152.2">CLKA[1..4]</text>
<text x="246.1" y="152.2">CLKB[1..4]</text>
<text x="257.7" y="152.2">CLKOUT</text>
<text x="267" y="151.4">OUTPUT</text>
<text x="267" y="153.4">SOURCE</text>
<text x="273.7" y="151.4">PLL</text>
<text x="273.7" y="153.4">SHUTDOWN</text>
<text x="85" y="162" transform="rotate(-90 85 162)">1</text>
<text x="152.7" y="158.7">1</text>
<text x="155.2" y="161.3">0R5</text>
<text x="160.9" y="158.7">2</text>
<text x="223.9" y="156.6">0</text>
<text x="223.9" y="159.9">0</text>
<text x="228.9" y="156.6">0</text>
<text x="228.9" y="159.9">1</text>
<text x="235" y="156.4">TRISTATE</text>
<text x="235.5" y="159.7">DRIVEN</text>
<text x="246.6" y="156.4">TRISTATE</text>
<text x="246.6" y="159.7">TRISTATE</text>
<text x="257.7" y="159.7">DRIVEN</text>
<text x="257.7" y="156.4">DRIVEN</text>
<text x="268.2" y="156.4">PLL</text>
<text x="268.4" y="159.7">PLL</text>
<text x="276.5" y="156.4">N</text>
<text x="276.5" y="159.7">N</text>
<text x="80.1" y="166.5">1KR3</text>
<text x="86.4" y="164.5">R215</text>
<text x="92" y="164">SCD1U16V</text>
<text x="96.7" y="162.4">BC110</text>
<text x="108.5" y="164">SCD1U16V</text>
<text x="108.7" y="162.5">BC127</text>
<text x="119.6" y="164.4">SCD1U16V</text>
<text x="119.8" y="162.7">BC124</text>
<text x="130.8" y="164.7">SC4D7U10V5ZY</text>
<text x="133.1" y="163.2">BC128</text>
<text x="223.9" y="166.6">1</text>
<text x="223.9" y="163.4">1</text>
<text x="228.9" y="166.6">1</text>
<text x="228.9" y="163.2">0</text>
<text x="234.6" y="163.1">TEST MODE</text>
<text x="235.6" y="166.4">DRIVEN</text>
<text x="246.1" y="163.2">TEST MODE</text>
<text x="247.4" y="166.4">DRIVEN</text>
<text x="256.8" y="163.1">TEST MODE</text>
<text x="257.7" y="166.4">DRIVEN</text>
<text x="268.4" y="166.2">PLL</text>
<text x="268.4" y="163.1">REF</text>
<text x="276.5" y="163.1">Y</text>
<text x="276.5" y="166.4">N</text>
<text x="40" y="168.2">8 SDCLKO_D3</text>
<text x="76.2" y="169.8" transform="rotate(-90 76.2 169.8)">1</text>
<text x="79.4" y="172.4">RA30</text>
<text x="79.4" y="173.8">47R3</text>
<text x="85" y="170.2" transform="rotate(-90 85 170.2)">2</text>
<text x="99.4" y="173.5">1</text>
<text x="102.4" y="171.8">U20</text>
<text x="121" y="173.5">16</text>
<text x="126.2" y="173.5">SDCLKID4</text>
<text x="152.4" y="173.5">1</text>
<text x="154.1" y="172.2">R198</text>
<text x="160.6" y="173.5">2</text>
<text x="38.4" y="177.5">12 SDRAMCK0_D3</text>
<text x="64.2" y="176.8">1</text>
<text x="67.2" y="179">10R3</text>
<text x="67.9" y="175.8">R213</text>
<text x="72.4" y="176.8">2</text>
<text x="76.2" y="178" transform="rotate(-90 76.2 178)">2</text>
<text x="99.4" y="175.1">2</text>
<text x="99.4" y="176.8">3</text>
<text x="99.4" y="178.5">4</text>
<text x="102.4" y="174.3">REF</text>
<text x="102.4" y="176">CLKA1</text>
<text x="102.4" y="177.6">CLKA2</text>
<text x="102.4" y="179.3">VDD</text>
<text x="112.7" y="174.3">CLKOUT</text>
<text x="114.1" y="177.6">CLKA3</text>
<text x="114.1" y="176">CLKA4</text>
<text x="115.7" y="179.3">VDD</text>
<text x="121" y="178.5">13</text>
<text x="121" y="176.8">14</text>
<text x="121" y="175.1">15</text>
<text x="126.5" y="176.8">SDRAMCK1</text>
<text x="152.4" y="176.8">1</text>
<text x="153.6" y="176.2">R199</text>
<text x="158.6" y="175.3">22R3</text>
<text x="158.8" y="178.5">10R3</text>
<text x="160.6" y="176.8">2</text>
<text x="171.9" y="177.5">SDRAMCK1_D3</text>
<text x="172.7" y="174.2">SDCLKI_D3</text>
<text x="182" y="174.2">8</text>
<text x="184" y="177.5">12</text>
<text x="219.8" y="174.3">+3.3V</text>
<text x="227.5" y="178.3">+3.3V 5,6,7,8,9,10,13,14,15,16,17,18,19,21,22,25,27,28,30,32,36</text>
<text x="38.4" y="182.5">12 SDRAMCK2_D3</text>
<text x="64" y="181.8">1</text>
<text x="67.1" y="184">10R3</text>
<text x="67.7" y="180.8">R214</text>
<text x="72.2" y="181.8">2</text>
<text x="82.9" y="181.8">SDRAMCK2</text>
<text x="87.7" y="185.1">FS2</text>
<text x="99.4" y="180.1">5</text>
<text x="99.4" y="181.8">6</text>
<text x="99.4" y="183.4">7</text>
<text x="99.4" y="185.1">8</text>
<text x="102.4" y="181">GND</text>
<text x="102.4" y="182.6">CLKB1</text>
<text x="102.4" y="184.3">CLKB2</text>
<text x="102.4" y="186">FS2</text>
<text x="114.1" y="184.3">CLKB3</text>
<text x="114.1" y="182.6">CLKB4</text>
<text x="115.7" y="181">GND</text>
<text x="116.2" y="186">FS1</text>
<text x="121" y="185.1">9</text>
<text x="121" y="180.1">12</text>
<text x="121" y="183.4">10</text>
<text x="121" y="181.8">11</text>
<text x="126.6" y="181.8">SDRAMCK3</text>
<text x="128.9" y="185.1">FS1</text>
<text x="152.7" y="181.8">1</text>
<text x="154.1" y="180.8">R196</text>
<text x="158.9" y="183.7">10R3</text>
<text x="160.9" y="181.8">2</text>
<text x="172.9" y="182.5">SDRAMCK3_D3</text>
<text x="185" y="182.5">12</text>
<text x="79.4" y="190.6">BC577</text>
<text x="102.4" y="188.5">ICS9112BM-17</text>
<text x="102.4" y="190.5">71.09112.A0A</text>
<text x="145.4" y="187.1" transform="rotate(-90 145.4 187.1)">1</text>
<text x="148.6" y="189.6">R197</text>
<text x="148.6" y="191.1">1KR3</text>
<text x="168.4" y="190.8">BC111</text>
<text x="221" y="190.6">Title</text>
<text x="79.4" y="192.1">SC10P</text>
<text x="145.4" y="195.3" transform="rotate(-90 145.4 195.3)">2</text>
<text x="168.4" y="192.3">SC15P</text>
<text x="221" y="195.6">Size</text>
<text x="222.6" y="197.3">A3</text>
<text x="227.6" y="195.6">Document Number</text>
<text x="275.9" y="195.6">Rev</text>
<text x="277.5" y="197.3">-4</text>
<text x="221" y="200.6">Date:</text>
<text x="227.6" y="200.6">Thursday, January 10, 2002</text>
<text x="254.3" y="200.6">Sheet</text>
<text x="262.6" y="200.6">3</text>
<text x="267.5" y="200.6">of</text>
<text x="272.5" y="200.6">36</text>
</g>
</svg>
